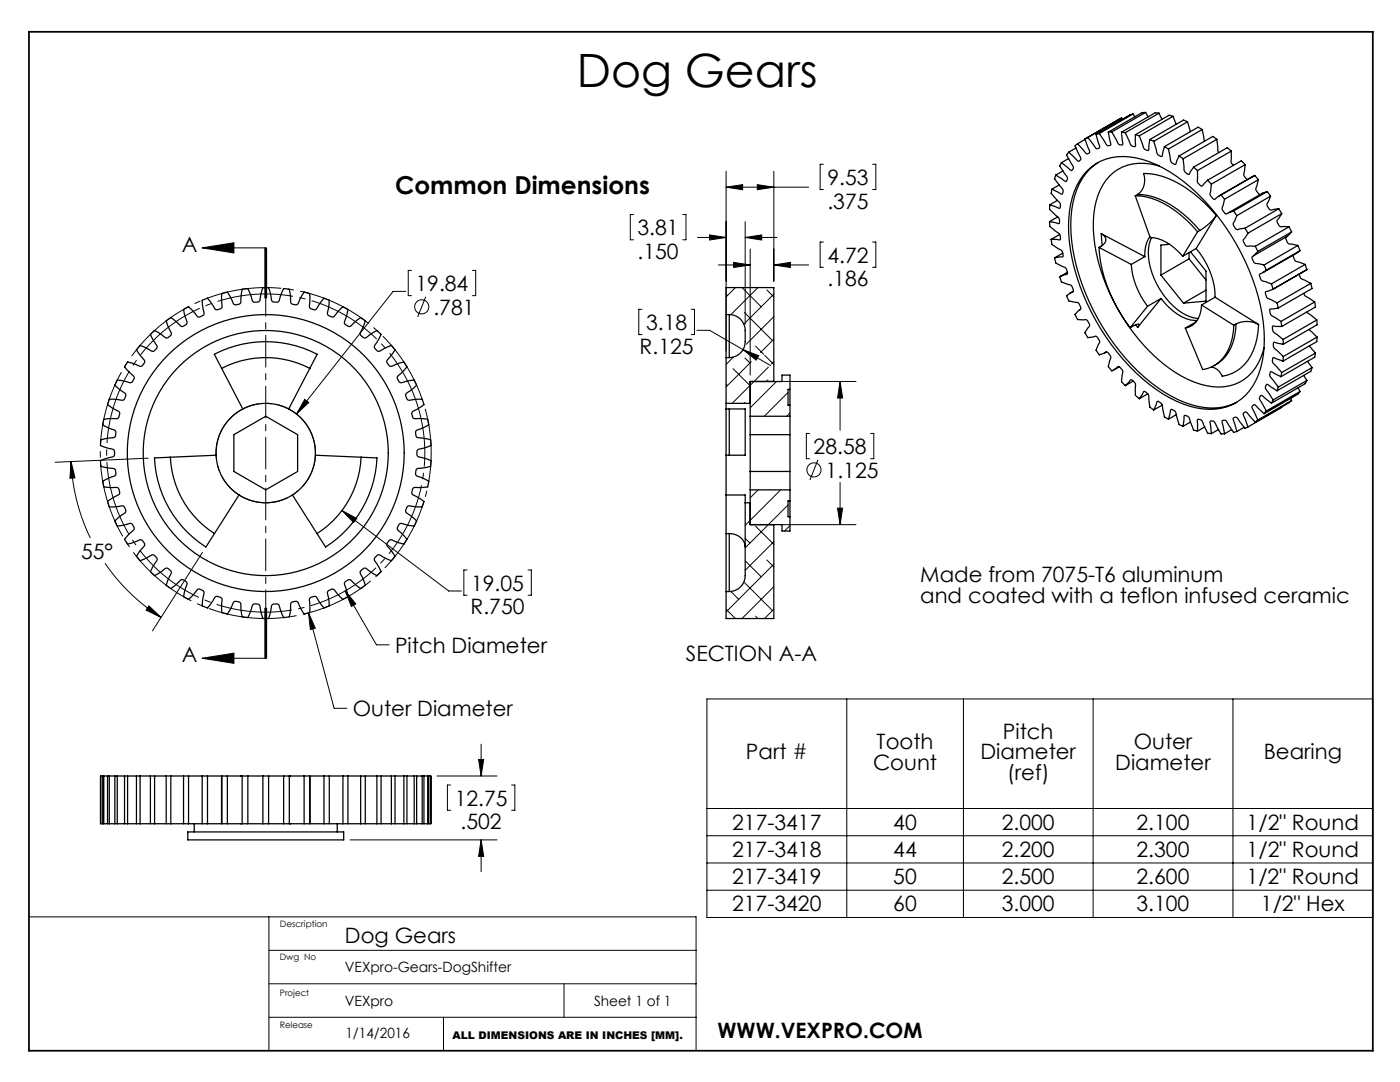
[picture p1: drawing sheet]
<svg xmlns="http://www.w3.org/2000/svg" width="279mm" height="216mm" viewBox="0 0 279 216" stroke-linecap="round" stroke-linejoin="round" font-family="sans-serif">
<g fill="none" stroke="#000" stroke-width=".2">
<path d="M144.9 37.3l3.3-.5v1.1zM144.9 34.2v35.9M144.9 37.3h16.5M151.1 36.8l3.3 .5-3.3 .6zM154.4 34.2v21.9M164.3 32.8h-.6v5h.6M174.1 32.8h.7v5h-.7M40.3 49.5l6.4-1.1v2.1zM40.3 49.5h12.7v10M52.9 49.5v10M53.2 49.5v10M81 58.1h-2.5l-19.3 24.5"/>
<path d="M82.1 54h-.6v5h.6M85 59.2l-1.6 4M94.3 54h.6v5h-.6M126.4 42.8h-.6v5.1h.6M136.3 42.8h.6v5.1h-.6M139.2 47.4h5.7M141.6 46.9l3.3 .5-3.3 .5zM143.4 52.9h6.3M144.9 58.7l.3 .3M146.4 52.4l3.3 .5-3.3 .5zM146.8 57.4l-1.9 1.8M148.1 57.4l3.8 3.8"/>
<path d="M148.7 47.4l3.3-.5v1zM148.7 44.2v20.5M148.7 47.4h6.4M149.7 49.7v25.1M151.3 57.4l-5.4 5.4M153 57.8l1.4 1.4M154.4 58.7l-5.9 6M154.4 52.9l3.3-.5v1zM154.4 52.9h7M164.3 48.3h-.6v5h.6M174.1 48.3h.7v5h-.7M60.8 79.7l.8 .6-2.4 2.3z"/>
<path d="M128.1 61.7h-.6v5.1h.6M138 61.7h.6v5.1h-.6M139.1 65.9h2.5l12.2 7M144.9 76.7l.3 .2M146.3 73.6l3.4 3.4M146.4 71.2l-1.5 1.5M148.3 69.8l3.1 1.2-.5 .9zM148.5 62.3l5.7 5.7M148.7 71.4l1 1M149.9 72.2l-5 5M150.8 69.1l1.6 1.6M152.6 70.9l1.8 1.8"/>
<path d="M153 75.8l.3 .3M153.3 73.3l-7.2 7.2M154.4 63.2l-5.5 5.5M154.4 67.7l-2.6 2.6M154.4 72.2l-.4 .4M155 76.1l-5.3 5.3M155.7 76.1h15.1M156.2 74.8l-.1 .2M157.3 78.3l-4.8 4.8M167.7 76.1l.5 3.3h-1.1zM167.7 76.1v9.7M14.2 92.1l.8 3.2-1 .1z"/>
<path d="M14.2 92.1a38.9 38.9 0 0 0 3.8 15.3M29.6 91.4l-18.6 .8M148.5 80.3l.2 .2M151.3 97.7l-1.6 1.6M155.8 97.7l-7.1 7.1M157.7 82.4l-.7 .7M161.6 86.5h-.7v5h.7M163.2 91.7l-1.6 4.1M167.7 96.3v8.4M173.7 86.5h.7v5h-.7M21 112.4a38.9 38.9 0 0 0 11.1 10.8M40.4 110.2l-10 15.7"/>
<path d="M68.2 101.9l21.3 16h2.6M68.2 101.9l3 1.6-.6 .8zM68.9 117.9l2.1 2.6-.9 .5zM68.9 117.9l6.2 10.8h2.6M93.2 113.7h-.6v5.1h.6M105.4 113.7h.6v5.1h-.6M145.9 118l1.5 1.6M148.5 116.2l5.7 5.6M148.7 111.9l3.2 3.2M148.7 107.4l1 1M148.7 100.3h.1M150.8 105l3.6 3.6"/>
<path d="M153 111.7l1.4 1.4M154.4 108.1l-5.7 5.7M154.4 112.6l-9.5 9.5M154.4 117.1l-6.3 6.3M155.7 104.7h15.1M157.3 100.8l-8.6 8.5M157.7 104.9l-1.1 1.1M167.1 101.4h1.1l-.5 3.3zM29.7 120.9l2.4 2.3-3-1.5zM40.3 131.3l6.4-1v2.1zM52.9 121.3v10M53 121.3v10h-12.7"/>
<path d="M53.2 121.3v10zM61.6 122.3l1.3 3.1-1 .2zM61.6 122.3l5.1 19h2.5M141.1 139.5h132.9v43.6h-132.9zM144.9 121.6l1.9 1.8M150.8 123l.5 .4M154.4 121.6l-1.8 1.8M169 139.5v43.6M192.3 139.5v43.6M218.2 139.5v43.6M246.1 139.5v43.6M87.2 154.8h12"/>
<path d="M89.9 156.6h-.6v5.1h.6M95.5 151.5h1l-.5 3.3zM96 148.5v6.3M102.1 156.6h.6v5.1h-.6M69.9 167.6h29.3M96 167.6v6.3M96 167.6l.5 3.3h-1zM141.1 161.3h132.9M141.1 166.8h132.9M141.1 172.2h132.9M141.1 177.6h132.9M5.8 182.9h133.1v26.8"/>
<path d="M53.7 182.9v26.8M53.7 196.3h85.2M53.7 189.6h85.2M112.6 196.3v6.7M53.7 203h85.2M88.5 203v6.7"/>
<circle cx="84.2" cy="61.2" r="1.41"/>
<circle cx="162.4" cy="93.8" r="1.41"/>
</g>
<path d="M84.6 80.7a33 33 0 0 0-55.3-13.2 33 33 0 0 0 15.2 54.8 33 33 0 0 0 40.6-39.9l-.5-1.7" fill="none" stroke="#000" stroke-width=".2" stroke-dasharray="15.2 1.3 1.3 1.3" stroke-dashoffset="-.9" stroke-linecap="butt"/>
<path d="M83.4 81.1a31.7 31.7 0 0 0-53.2-12.8 31.7 31.7 0 0 0 14.6 52.8 31.7 31.7 0 0 0 39-38.4l-.4-1.6" fill="none" stroke="#000" stroke-width=".2" stroke-dasharray="15.2 1.3 1.3 1.3" stroke-dashoffset="3.1" stroke-linecap="butt"/>
<path d="M62.5 87.5a9.9 9.9 0 0 0-16.5-4.1 9.9 9.9 0 0 0 4.2 16.5 9.9 9.9 0 0 0 12.5-11.5l-.2-.9" fill="none" stroke="#000" stroke-width=".2" stroke-dasharray="15.2 1.3 1.3 1.3" stroke-dashoffset="5" stroke-linecap="butt"/>
<path d="M53 49.5v81.8" fill="none" stroke="#000" stroke-width=".2" stroke-dasharray="6.3 1.3 1.3 1.3" stroke-dashoffset="2.9"/>
<path d="M5.8 6.3h268.2v203.4h-268.2z" fill="none" stroke="#000" stroke-width=".35"/>
<g fill="#000">
<path d="M40.3 49.5l6.4-1.1v2.1zM40.3 131.3l6.4-1v2.1z"/>
<path d="M14.2 92.1l.8 3.2-1 .1zM29.7 120.9l2.4 2.3-3-1.5zM68.2 101.9l2.4 2.4 .6-.8zM167.7 76.1l.5 3.3h-1.1zM167.1 101.4h1.1l-.5 3.3zM148.3 69.8l2.6 2.1 .5-.9zM146.4 52.4l3.3 .5-3.3 .5zM154.4 52.9l3.3-.5v1zM144.9 37.3l3.3-.5v1.1zM151.1 36.8l3.3 .5-3.3 .6zM141.6 46.9l3.3 .5-3.3 .5zM148.7 47.4l3.3-.5v1zM96 167.6l.5 3.3h-1zM95.5 151.5h1l-.5 3.3z"/>
<path d="M61.6 122.3l.3 3.3 1-.2zM68.9 117.9l1.2 3.1 .9-.5zM60.8 79.7l-1.6 2.9 2.4-2.3z"/>
</g>
<g fill="none" stroke="#000" stroke-width=".25">
<path d="M209.9 37.8l-.1 .8 1.1 1.3a1.16 1.16 0 0 1 .6 1.7l-2-.7M210.7 34.9l-.2 .8 1.6 2.2-.1 .8a.7 .7 0 0 1-.8-.4l-1.3-.5M211 40l-1.5 .9M211.4 36.9l-1.5 .9M211.8 32.5l-.3 .6 1.2 1.8a.78 .78 0 0 1 0 1.3l-2-1.3M212.1 34.1l-1.4 .8M213.3 31.6l-1.5 .9M213.3 30.4l-.4 .5 1.3 2.5-.3 .6a1 1 0 0 1-.8-.6l-1.3-.9M214.7 29.5l-1.4 .9M215.1 28.7l-.6 .4 1.2 2.3v.4l-.2 .2-.2 .2-.3-.1-1.7-1.7M216.5 27.7l.9 2.4-.1 .4-.3 .2-.3-.1-1.6-1.9M216.5 27.8l-1.4 .9"/>
<path d="M217 34.1a10.7 10.7 0 0 1 11.1-2.3 30.5 30.5 0 0 1 14.5 10.8 43.7 43.7 0 0 1 9.7 23.5 17.8 17.8 0 0 1-2.9 11.9 10.1 10.1 0 0 1-10.6 3.4 27 27 0 0 1-13.3-8.2 44.3 44.3 0 0 1-12.2-26.4 17.8 17.8 0 0 1 2.9-11.9zM217.1 27.4l-.6 .3M218.7 26.8l.8 2.4-.2 .4-.4 .1-.3-.2-1.5-2.1M219.2 32.4a12.3 12.3 0 0 0-5.3 9.5 36 36 0 0 0 4.4 20.2 40.8 40.8 0 0 0 15.6 17 14.9 14.9 0 0 0 11.4 1.8l1.5-.6M219.4 26.6l-.7 .2M221.2 26.4l.5 2.3-.2 .3-.4 .1-.3-.3-1.4-2.2M221.9 26.3l-.7 .1M221.9 26.3l1.2 2.3 .3 .3h.6a.92 .92 0 0 0-.1-1l-.1-1.5M223.8 26.4l.8 .1M223.8 23.5l-7.3 4.2M223.8 23.5l-6.7 3.9M223.8 23.5l.2 .3"/>
<path d="M224.6 26.5l.9 1.9a.83 .83 0 0 0 1.1 .8v-2.3M226.1 22.8l-.6 .1-6.8 3.9M226.1 22.8l-6.7 3.8M226.1 22.8l.4 .5M226.6 39.1a14.5 14.5 0 0 1 9.1 3.9l3.3 3.2M226.6 39.1l2.9 8.3a9.1 9.1 0 0 1 6.5 3.7M226.6 26.9l.8 .2M227 38.8a3.6 3.6 0 0 0 1.2-4.2 16.1 16.1 0 0 1 9.8 3.8 30.9 30.9 0 0 1 4.7 4.6M227 38.8a14.5 14.5 0 0 1 9.1 3.9l3.4 3.3M227 38.8l-.4 .3M227.4 27.1l.7 2a.94 .94 0 0 0 1.1 .9l.3-2.2M228.6 22.4l-.7 .1-6.7 3.9"/>
<path d="M228.6 22.4l-6.7 3.9M228.6 22.4l.5 .9M229.5 27.8l.8 .4M230.3 28.2l.4 1.6a1.2 1.2 0 0 0 1.2 1.4l.5-1.9M231.3 22.6l-.7-.1-6.8 3.9M231.3 22.6l-6.7 3.9M231.3 22.6l.6 1.2M231.3 33.1a9.4 9.4 0 0 0-10.5 2.8 15.7 15.7 0 0 0-2.5 11.3 39 39 0 0 0 16.2 27.1 14.9 14.9 0 0 0 10.9 2.7 9.5 9.5 0 0 0 6.9-7.6M232.4 29.3l.8 .4M233.2 29.7l.3 1.6a1.13 1.13 0 0 0 1.2 1.4l.6-1.6M234.1 23.2l-.8-.2-6.7 3.9M234.1 23.2l-6.7 3.9"/>
<path d="M234.1 23.2l.6 1.6M235.3 31.1l.8 .6M236.1 31.7l.2 1.5a1.18 1.18 0 0 0 1 1.6l.9-1.4M237 24.3l.5 2M237 24.3l-.8-.3-6.7 3.8M237 24.3l-6.7 3.9M238.2 33.4l.8 .6M239 34v1.5a1.2 1.2 0 0 0 .9 1.6l1.1-1.1M239.9 25.8l.5 2.4M239.9 25.8l-.8-.4-6.7 3.9M239.9 25.8l-6.7 3.9M241 36l.8 .7"/>
<path d="M241.8 36.7l-.2 1.4a1.18 1.18 0 0 0 .8 1.7l1.3-.9 .7 .9M242.8 27.8l.2 2.2 .2 .4M242.8 27.8l-.8-.6-6.7 3.9M242.8 27.8l-6.7 3.9M244.4 39.8l-.3 1.2a1.13 1.13 0 0 0 .7 1.7l1.4-.6M245.7 30.2v1.7a.94 .94 0 0 0 .5 1.1M245.7 30.2l-.8-.7-6.7 3.9M245.7 30.2l-6.7 3.8M248.5 32.9l-.1 1.3a1.24 1.24 0 0 0 .5 1.6M248.5 32.9l-.8-.8-6.7 3.9M248.5 32.9l-6.7 3.8M250.4 35l.7 .9"/>
<path d="M250.4 35l-7.1 4.1M250.4 35l-.4 .2M251.1 35.9l-.3 1.2a1.14 1.14 0 0 0 .7 1.7M251.1 35.9l-6.7 3.9M252.9 38.2l-1 .3-6.7 3.9M252.9 38.2l.7 .9M252.9 38.2l-6.7 3.9M253.6 39.1l-.5 1.1a1.06 1.06 0 0 0 .6 1.7l1.5-.2M253.6 39.1l-6.8 3.9M209.5 44.2v1l1.2 1a1.16 1.16 0 0 1 .8 1.7l-1.7-.1M209.5 40.9v.9l1.1 1.1a1.24 1.24 0 0 1 .8 1.7l-1.9-.4M209.8 47.8l.1 1 1.3 .8a1.19 1.19 0 0 1 .8 1.7l-1.5 .2"/>
<path d="M210.5 51.5l.2 1 1.2 .6a1.19 1.19 0 0 1 1 1.6l-1.4 .5 .3 1.1 1.3 .4a1.16 1.16 0 0 1 1.1 1.5l-1.3 .8 .4 1 1.2 .3a1.1 1.1 0 0 1 1.2 1.4l-1.2 1 .6 1.1h1.1a.71 .71 0 0 1 1 .5l.2 .4a.59 .59 0 0 1-.3 .8l-.6 .9 .2 .4 .4 .6 1.1-.2a.62 .62 0 0 1 1 .4l.3 .7-.8 1.6 .7 .9 1-.3a.54 .54 0 0 1 .5-.3 .54 .54 0 0 1 .5 .5 .87 .87 0 0 1 .1 1.2l-.3 1.3 .7 .8 1.2-.9a1.29 1.29 0 0 1 .8 1.7l-.1 1.4 .8 .7M211.1 43.3l-1.6 .9M211.5 46.8l-1.7 1M212.1 50.5l-1.6 1M213 54.3l-1.4 .9M214.2 58.1l-.7 .4M219.3 49.4a29.4 29.4 0 0 0 6.2 16M219.3 49.4l6.5 3.4M219.8 46.6a1.29 1.29 0 0 1 .9 1.3 1.29 1.29 0 0 1-.9 1.2l-.5 .3M219.8 46.6l.2 2.4M219.8 46.6l8.7 4.6M225.8 52.8a15.4 15.4 0 0 0 3.2 8.3"/>
<path d="M228.5 51.2l-2.7 1.6M229.5 47.2a5.9 5.9 0 0 0-1 4M229.8 47.4a10.7 10.7 0 0 0 1 9.2 12.8 12.8 0 0 0 7.4 6.8l.9 .1M231.7 54.9l4.5 5.6M231.7 59.6a9.9 9.9 0 0 0 6.8 4.4l.4-.1M231.7 59.6l-4.7 5.7M231.7 59.6l-2.7 1.5M233.4 48.7l-1.7 .2v6M237.3 51.7l-5.6 3.2M237.3 50.4v1.3M237.3 51.7l3.4 4.2M237.6 50.2l3.1 3.9v6l-4.5 .4"/>
<path d="M238.7 49.6a15.4 15.4 0 0 1 3.8 9.7M238.7 49.6l-2.7 1.5M239 46.2l-3 4.9M239.5 46l-.5 .2M240.7 57.9l-4.5 2.6M242.5 59.3l8.7 5.5M242.5 59.3l-2.7 1.6M242.7 43a10.8 10.8 0 0 1-3.2 3M242.7 43l-4 6.6M246.2 42.1l.6 .9M246.8 43l-.4 1.1a1.06 1.06 0 0 0 .5 1.7l1.6-.3M248.5 45.5l.6 1"/>
<path d="M249.1 46.5l-.6 1a.59 .59 0 0 0-.4 .7l.3 .6a.64 .64 0 0 0 1 .3h1.1M250.5 49.1l.5 1.1M251 50.2l-.7 .7a.51 .51 0 0 0-.4 .6l.2 .6a.75 .75 0 0 0 1 .5l1.2 .3M252.3 52.9l.4 1M252.7 53.9l-.8 .6a.45 .45 0 0 0-.6 .5l.5 .9 1.9 .8M253.7 56.7l.4 1-1.5 .5a1.25 1.25 0 0 0 1 1.6l1.3 .6M255.2 41.7l.6 .9M255.2 41.7l-6.7 3.8M255.8 42.6l-.6 1a.59 .59 0 0 0-.3 .7l.3 .6a.64 .64 0 0 0 .9 .3l1.2 .1M255.8 42.6l-6.7 3.9M256.8 47.2l-.2 .1a1.19 1.19 0 0 0 1.2 1.4l1.2 .3M257.3 45.3l.5 1"/>
<path d="M257.3 45.3l-6.8 3.8M257.8 46.3l-.9 .9-6.7 3.8M257.8 46.3l-6.8 3.9M258.1 50.9a1.21 1.21 0 0 0 1.2 1.4l1.2 .5M259 49l.4 1M259 49l-6.7 3.9M259.3 54.7l.2 .6 .3 .4 1.8 .8M259.4 50l-7.3 4.4M259.4 50l-6.7 3.9M260.2 58.5l.3 .6 1.9 1.2M260.5 52.8l.3 1M260.5 52.8l-6.8 3.9"/>
<path d="M260.8 53.8l-6.8 3.9M260.8 53.8h-.1M261.6 56.5l.2 1.1-6.7 3.9M261.6 56.5l-6.7 3.9M30 66.7l.8-.8 1.5 1a1.07 1.07 0 0 0 1.2 .5l.6-.5a1.07 1.07 0 0 0-.3-1.2l-.6-1.7 .4-.3 .5-.3 1.4 1a1.08 1.08 0 0 0 1 .7l.4-.2a.62 .62 0 0 0 .4-.6l-.7-2.6 1-.5 1.3 1.2a1.08 1.08 0 0 0 .9 .9l.4-.2a.62 .62 0 0 0 .5-.6l-.4-2.6 1.1-.4 1.1 1.4a1.07 1.07 0 0 0 .8 .9l.4-.1a.62 .62 0 0 0 .6-.5v-2.6l1.1-.3 .8 1.5a1.07 1.07 0 0 0 .7 1l.9-.1a1.07 1.07 0 0 0 .3-1.2l.2-1.8 .6-.1h.6l.6 1.6a1.08 1.08 0 0 0 .6 1.1h.4a.62 .62 0 0 0 .8-.4l.6-2.5h1.1l.5 1.7a1.07 1.07 0 0 0 .4 1.1l.4 .1a.62 .62 0 0 0 .8-.3l.9-2.4 1.1 .1 .3 1.8a1.07 1.07 0 0 0 .3 1.2l.4 .1a.62 .62 0 0 0 .8-.2l1.2-2.3 1.1 .3v1.7a1.08 1.08 0 0 0 .1 1.3l.5 .1a.62 .62 0 0 0 .8-.1l1.5-2.1 1 .4-.2 1.8a1.08 1.08 0 0 0 0 1.2l.4 .2a.62 .62 0 0 0 .8 0l1.7-1.9 1 .5-.4 1.7a1.08 1.08 0 0 0-.2 1.3l.4 .2a.62 .62 0 0 0 .8 .2l2-1.7 .9 .6-.6 1.7a1.08 1.08 0 0 0-.4 1.2l.7 .5a1.07 1.07 0 0 0 1.1-.5l1.5-1 .4 .4 .5 .4-.9 1.6a1.08 1.08 0 0 0-.5 1.1l.3 .3a.62 .62 0 0 0 .8 .4l2.3-1.2 .7 .9-1 1.4a1.08 1.08 0 0 0-.6 1.1l.5 .7a1.07 1.07 0 0 0 1.2-.3l1.7-.5 .3 .5 .3 .5-1.2 1.3a1.07 1.07 0 0 0-.7 1l.2 .4a.62 .62 0 0 0 .6 .5l2.6-.6 .4 1.1-1.3 1.1a1.08 1.08 0 0 0-.9 .9l.2 .4a.62 .62 0 0 0 .5 .6l2.7-.2 .3 1-1.4 1a1.08 1.08 0 0 0-1 .8l.2 .8a1.07 1.07 0 0 0 1.2 .2l1.8 .2 .1 .5 .1 .6-1.6 .8a1.07 1.07 0 0 0-1.1 .6l.1 .4a.62 .62 0 0 0 .4 .7l2.5 .5 .1 1.1-1.6 .6a1.08 1.08 0 0 0-1.2 .5v.8a1.07 1.07 0 0 0 1.2 .5l1.6 .6v.6l-.1 .5-1.7 .4a1.08 1.08 0 0 0-1.2 .4v.4a.62 .62 0 0 0 .2 .8l2.4 1-.2 1.2-1.8 .1a1.08 1.08 0 0 0-1.2 .2l-.1 .4a.62 .62 0 0 0 .1 .8l2.2 1.4-.3 1h-1.8a1.07 1.07 0 0 0-1.2 0l-.2 .4a.62 .62 0 0 0 0 .8l2 1.6-.4 1.1-1.8-.3a1.08 1.08 0 0 0-1.2-.1l-.2 .3a.62 .62 0 0 0-.1 .8l1.8 1.9-.6 1-1.7-.5a1.08 1.08 0 0 0-1.2-.3l-.3 .3a.62 .62 0 0 0-.1 .8l1.5 2.1-.7 .9-1.6-.7a1.07 1.07 0 0 0-1.2-.4l-.3 .3a.62 .62 0 0 0-.3 .7l1.4 2.3-.9 .8-1.5-.9a1.07 1.07 0 0 0-1.1-.6l-.3 .3a.62 .62 0 0 0-.4 .7l1 2.4-.9 .6-1.4-1a1.07 1.07 0 0 0-1-.7l-.4 .2a.62 .62 0 0 0-.5 .6l.7 2.6-1 .5-1.2-1.2a1.08 1.08 0 0 0-.9-.9l-.4 .2a.62 .62 0 0 0-.6 .6l.4 2.6-1 .4-1.1-1.4a1.08 1.08 0 0 0-.8-.9l-.4 .1a.62 .62 0 0 0-.7 .5l.1 2.6-1.1 .3-.9-1.5a1.08 1.08 0 0 0-.7-1h-.4a.62 .62 0 0 0-.7 .5l-.3 2.6-1.1 .1-.7-1.6a1.08 1.08 0 0 0-.5-1.1h-.5a.62 .62 0 0 0-.7 .4l-.6 2.5h-1.1l-.5-1.7a1.08 1.08 0 0 0-.4-1.1l-.5-.1a.62 .62 0 0 0-.7 .3l-.9 2.4-1.2-.1-.2-1.7a1.07 1.07 0 0 0-.3-1.3l-.4-.1a.62 .62 0 0 0-.8 .2l-1.2 2.3-1.1-.3-.1-1.7a1.08 1.08 0 0 0-.1-1.2l-.4-.2a.62 .62 0 0 0-.8 .1l-1.5 2.1-1.1-.4 .2-1.8a1.08 1.08 0 0 0 .1-1.2l-.4-.2a.62 .62 0 0 0-.8 0l-1.8 1.9-1-.5 .4-1.7a1.08 1.08 0 0 0 .2-1.3l-.7-.4a1.07 1.07 0 0 0-1 .7l-1.4 1-.5-.3-.4-.3 .6-1.7a1.07 1.07 0 0 0 .3-1.2l-.6-.5a1.07 1.07 0 0 0-1.2 .6l-1.5 .9-.4-.4-.4-.4 .8-1.6a1.08 1.08 0 0 0 .5-1.1l-.6-.6a1.08 1.08 0 0 0-1.1 .4l-1.6 .7-.4-.4-.4-.5 1-1.4a1.08 1.08 0 0 0 .7-1.1l-.3-.4a.62 .62 0 0 0-.7-.4l-2.4 .9-.6-1 1.1-1.3a1.08 1.08 0 0 0 .8-1l-.4-.7a1.08 1.08 0 0 0-1.3 .1l-1.7 .3-.2-.5-.3-.6 1.3-1.1a1.07 1.07 0 0 0 .9-.9l-.1-.4a.62 .62 0 0 0-.6-.6l-2.6 .2-.3-1 1.4-1a1.07 1.07 0 0 0 1-.8l-.1-.4a.62 .62 0 0 0-.5-.6l-2.6-.1-.2-1.2 1.6-.7a1.08 1.08 0 0 0 1-.7v-.4a.62 .62 0 0 0-.4-.7l-2.6-.5-.1-1.1 1.7-.6a1.07 1.07 0 0 0 1.1-.5l.1-.4a.62 .62 0 0 0-.3-.7l-2.6-.8 .1-1.1 1.7-.4a1.08 1.08 0 0 0 1.2-.3l.1-.5a.62 .62 0 0 0-.2-.8l-2.4-1 .2-1.1 1.8-.2a1.08 1.08 0 0 0 1.2-.2l.2-.8a1.07 1.07 0 0 0-1-.8l-1.4-1 .1-.5 .2-.5h1.8a1.08 1.08 0 0 0 1.2 0l.3-.8a1.07 1.07 0 0 0-.9-.9l-1.3-1.1 .3-.6 .2-.5 1.7 .3a1.08 1.08 0 0 0 1.3 .1l.2-.3a.62 .62 0 0 0 .1-.8l-1.8-1.9 .6-1 1.6 .5a1.07 1.07 0 0 0 1.3 .3l.2-.3a.62 .62 0 0 0 .2-.8l-1.6-2.1 .8-.9 1.6 .7a1.08 1.08 0 0 0 1.1 .5l.3-.4a.62 .62 0 0 0 .3-.7zM44.2 73.5a19 19 0 0 1 17.6 0M44.2 73.5l-1.4-2.8a22.2 22.2 0 0 1 20.5 0l-1.5 2.8M44.2 73.5l4.3 8.1M61.8 73.5l-4.2 8.1M144.9 62.8v8.6M144.9 62.8v-5.4h9.5v18.7M144.9 71.4v9.1"/>
<path d="M144.9 71.4h.6M144.9 62.8h.6M145.5 62.8a3.2 3.2 0 0 1 3.2 3.1 6.2 6.2 0 0 1-.3 3.7 3.2 3.2 0 0 1-2.9 1.8M145.5 62.8v8.6M157.7 77.7v3.2M157.7 77.7v-2.9h-1.6v1.3h-6.4v28.6h6.4v1.3h1.6v-2.9M157.7 77.7h-.4v3.2h.4M215.6 61.8l-.2 .1M220.8 70.2l-.4 .3M223.4 73.2l-1.1 .6M224.6 76.9l1-1.1a1.26 1.26 0 0 1 1 1.6v1.5l.8 .7M226.1 76l-1.5 .9"/>
<path d="M226.6 64.8l.4 .5M227 65.3l.3-.4-.1-.2-1.7 .7M227.4 79.6l.8-1.4a1.21 1.21 0 0 1 1.1 1.5l.2 1.5 .8 .6M229 61.1l-3.5 4.3M229.1 78.6l-1.7 1M238.7 64.2l-2.1 1.3M239.8 60.9a4.3 4.3 0 0 1-3.2 4.6M239.8 60.9l6.4 4M246.2 64.9a9.5 9.5 0 0 1-3.5 7.8l-1.7 .8-1 .3-3.4-8.3M246.7 64.6a4.8 4.8 0 0 1 4.5 .2M246.7 64.6a9.3 9.3 0 0 1-3.9 8.1l-.5 .3M246.7 64.6l-.5 .3"/>
<path d="M251.2 64.8a11.1 11.1 0 0 1-4.4 9.2l-.9 .5-2 .6a2.83 2.83 0 0 0-2.1-1.9M254.1 79.8l-.4 .7M254.9 78l-1.3-.8a.84 .84 0 0 0-.9-.5l-.1 .4a.8 .8 0 0 0 .3 .9l1.2 1.8M254.9 60.4l.2 1.1M255.1 77.2l-.2 .8M255.1 61.5l-1.6 .1a1.23 1.23 0 0 0 .9 1.7l1.2 .8M255.6 75.2l-1.2-.6a.7 .7 0 0 0-.9-.4l-.1 .8 1.7 2.2M255.6 64.1l.2 1M255.8 74.3l-.2 .9M255.8 65.1l-1.7-.1a1.18 1.18 0 0 0 .7 1.7l1.3 1M256.1 67.7v1M256.1 72.1l-2-.7a1.16 1.16 0 0 0 .6 1.7l1.1 1.2"/>
<path d="M256.1 68.7l-1.8-.4a.98 .98 0 0 0 .3 1.5l1.5 1.3M256.1 71.1v1M257.6 79.5l.2 .4M257.8 79.9l-7.3 4.3M257.8 79.9l-6.8 3.9M259 77.4l.4 .7M259.4 78.1l-.4 .6-6.7 3.8M259.4 78.1l-6.7 3.9M260.2 74.9l.6 1M260.8 75.9l-.3 .7-6.8 3.9M260.8 75.9l-6.7 3.9M260.8 62.2l2 1.6"/>
<path d="M260.9 72.1l.9 1.2M261.2 65.7l1.6 1.6M261.3 69l1.2 1.4M261.8 73.3l-.2 .8-6.7 3.9M261.8 73.3l-6.7 3.9M262.4 60.3l.1 1-6.7 3.8M262.4 60.3l-6.8 3.8M262.5 70.4l-.1 .9-6.8 3.9M262.5 70.4l-6.7 3.9M262.8 63.8v1l-6.7 3.9M262.8 63.8l-6.7 3.9M262.8 67.3v.9l-6.7 3.9"/>
<path d="M262.8 67.3l-6.7 3.8M34 91.2a19 19 0 0 0 8.8 15.3M34 91.2l-3.2 .2a22.2 22.2 0 0 0 10.3 17.7l1.7-2.6M43.1 90.8a9.9 9.9 0 0 0 4.6 8M43.1 90.8l-9.1 .4M46.7 86.7l6.3-3.6 6.4 3.6v7.4l-6.4 3.6-6.3-3.6zM47.7 98.8a9.9 9.9 0 0 0 10.7 0M47.7 98.8l-4.9 7.7M48.5 81.6a9.9 9.9 0 0 1 9.1 0M48.5 81.6a9.9 9.9 0 0 0-5.4 9.2M57.6 81.6a9.9 9.9 0 0 1 5.3 9.2M58.4 98.8l4.9 7.7"/>
<path d="M62.9 90.8a9.9 9.9 0 0 1-4.5 8M62.9 90.8l9.2 .4M72.1 91.2a19.1 19.1 0 0 1-8.8 15.3M72.1 91.2l3.1 .2a22.2 22.2 0 0 1-10.2 17.7l-1.7-2.6M144.9 98.8h3.8v1.5M144.9 90.8v8M144.9 81.6h3.8v9.2h-3.8M144.9 80.5v1.1M144.9 81.6v9.2M144.9 98.8v7.7M144.9 80.5h4.8M145.5 81.6v9.2"/>
<path d="M149.7 83.1h8M149.7 86.7h8M149.7 97.7h8M149.7 94.1h8M157.7 99.9v3.2M157.7 99.9h-.4v3.2h.4M157.7 80.9v19M230.3 81.8l.6-1.6a1.13 1.13 0 0 1 1.2 1.4l.3 1.6 .8 .4M231.9 80.8l-1.6 1M233.2 83.6l.4-1.8a.91 .91 0 0 1 1.2 .9l.5 2 .8 .4M234.8 82.7l-1.6 .9M236.1 85.1l.2-1.3a.64 .64 0 0 1 .2-.9l.3 .1a1.15 1.15 0 0 1 .8 1.2l.6 1.6 .8 .2"/>
<path d="M237.6 84.2l-1.5 .9M239 86v-1.4a.77 .77 0 0 1 .1-.9h.3a.82 .82 0 0 1 .7 .8l.9 1.9 .8 .1M240.4 85.2l-1.4 .8M241.8 86.5l-.2-1.5a.92 .92 0 0 1 0-1l.7 .1 1.4 2.5h.7M243.2 85.7l-1.4 .8M245.8 85.7l-1.4 .9M246.8 86.1l-.6 .2-1.4-2.2-.3-.3-.4 .1-.2 .3 .5 2.4M248.3 85.3l-1.5 .8M249.1 85.2l-.6 .3-1.6-2.1-.3-.2-.3 .1-.2 .4 .7 2.4M250.5 84.2l-1.6-1.9-.3-.1-.4 .2-.1 .4 1 2.4M251 83.8l-.5 .4M252.3 82.5l-1.8-1.7-.3-.1-.2 .3-.1 .5 1.1 2.3"/>
<path d="M252.7 82l-.4 .5M253.7 80.5l-1.2-1a1 1 0 0 0-.9-.6l-.3 .6 1.4 2.5M255.8 81.2l-6.7 4M144.9 106.5v11.5M144.9 118h.6M144.9 106.5h.6M145.5 106.5a2.96 2.96 0 0 1 3.2 2.6M145.5 106.5v11.5M148.7 100.3v14.6a3.2 3.2 0 0 1-3.2 3.1M148.7 100.3h1M154.4 104.7v18.7h-9.5v-5.4M20 154.8v9.6"/>
<path d="M20.4 154.8h-.3v9.6h.3M20.7 154.8h-.2v9.6h.2M20.7 154.8v9.6M20.7 154.8h.7M21.8 154.8h1.1M21.8 154.8h-.3v9.6h.3M21.8 154.8v9.6M23.4 154.8h1.4M23.4 154.8h-.5v9.6h.5M23.4 154.8v9.6M25.5 154.8h1.6M25.5 154.8h-.6v9.6h.6"/>
<path d="M25.5 154.8v9.6M28 154.8h1.9M28 154.8h-.8v9.6h.8M28 154.8v9.6M30.8 154.8h2.3M30.8 154.8h-.8v9.6h.8M30.8 154.8v9.6M34.1 154.8h2.4M34.1 154.8h-.9v9.6h.9M34.1 154.8v9.6M37.6 154.8h2.7M37.6 154.8h-1v9.6h1"/>
<path d="M37.6 154.8v9.6M41.4 154.8h2.7M41.4 154.8h-1.1v9.6h1.1M41.4 154.8v9.6M44.2 154.8v9.6M45.4 154.8h2.9M45.4 154.8h-1.1v9.6h1.1M45.4 154.8v9.6M48.3 154.8h1.2M48.3 154.8v9.6M49.5 154.8h3M49.5 154.8v9.6"/>
<path d="M52.5 154.8h1.1M52.5 154.8v9.6M53.6 154.8h3M53.6 154.8v9.6M56.6 154.8h1.1M56.6 154.8v9.6M57.7 154.8h3M57.7 154.8v9.6M60.7 154.8h1.1v9.6h-1.1M60.7 154.8v9.6M61.9 154.8v9.6M61.9 154.8h2.8"/>
<path d="M64.7 154.8h1v9.6h-1M64.7 154.8v9.6M65.8 154.8h2.6M68.4 154.8h1v9.6h-1M68.4 154.8v9.6M69.5 154.8h2.5M72 154.8h.9v9.6h-.9M72 154.8v9.6M73 154.8h2.2M75.2 154.8h.9v9.6h-.9M75.2 154.8v9.6M76.1 154.8h2"/>
<path d="M78.1 154.8h.7v9.6h-.7M78.1 154.8v9.6M78.9 154.8h1.7M80.6 154.8h.6v9.6h-.6M80.6 154.8v9.6M81.3 154.8h1.4M82.7 154.8h.4v9.6h-.4M82.7 154.8v9.6M83.2 154.8h1.1M84.3 154.8h.3v9.6h-.3M84.3 154.8v9.6M84.7 154.8h.7"/>
<path d="M85.4 154.8h.2v9.6h-.2M85.4 154.8v9.6M85.7 154.8h.2v9.6h-.2M86 154.8v9.6M20.7 164.4h.7M21.8 164.4h1.1M23.4 164.4h1.4M25.5 164.4h1.6M28 164.4h1.9M30.8 164.4h2.3M34.1 164.4h2.4M37.5 166h31.1v1.6h-31.1z"/>
<path d="M37.6 164.4h2.7M38.8 164.4v1.6M41.4 164.4h2.7M45.4 164.4h2.9M48.3 164.4h1.2M49.5 164.4h3M52.5 164.4h1.1M53.6 164.4h3M56.6 164.4h1.1M57.7 164.4h3M61.9 164.4h2.8M65.8 164.4h2.6"/>
<path d="M67.3 164.4v1.6M69.5 164.4h2.5M73 164.4h2.2M76.1 164.4h2M78.9 164.4h1.7M81.3 164.4h1.4M83.2 164.4h1.1M84.7 164.4h.7"/>
<circle cx="53" cy="90.4" r="24.5"/>
<circle cx="53" cy="90.4" r="27.6"/>
</g>
<text font-size="9.2" x="115.1" y="17.4">Dog Gears</text>
<text font-size="4.9" x="78.8" y="38.6">Common Dimensions</text>
<g font-size="4.2">
<text x="165.1" y="36.9">9.53</text>
<text x="165.1" y="41.6">.375</text>
<text x="127.2" y="46.9">3.81</text>
<text x="36.3" y="50.2">A</text>
<text x="127.2" y="51.7">.150</text>
<text x="165.1" y="52.4">4.72</text>
<text x="82.9" y="58.1">19.84</text>
<text x="165.1" y="57.2">.186</text>
<text x="86.5" y="62.8">.781</text>
<text x="128.9" y="65.8">3.18</text>
<text x="127.6" y="70.6">R.125</text>
<text x="162.4" y="90.6">28.58</text>
<text x="164.8" y="95.4">1.125</text>
<text x="16.2" y="111.5">55°</text>
<text x="94" y="117.9">19.05</text>
<text x="183.7" y="116.2">Made from 7075-T6 aluminum</text>
<text x="93.9" y="122.6">R.750</text>
<text x="183.7" y="120.4">and coated with a teflon infused ceramic</text>
<text x="78.8" y="130.3">Pitch Diameter</text>
<text x="136.9" y="131.8">SECTION A-A</text>
<text x="36.3" y="132.1">A</text>
<text x="70.4" y="142.9">Outer Diameter</text>
<text x="175" y="149.5">Tooth</text>
<text x="200.2" y="147.4">Pitch</text>
<text x="226.3" y="149.5">Outer</text>
<text x="148.9" y="151.5">Part #</text>
<text x="174.2" y="153.6">Count</text>
<text x="195.7" y="151.5">Diameter</text>
<text x="201" y="155.6">(ref)</text>
<text x="222.6" y="153.6">Diameter</text>
<text x="252.2" y="151.5">Bearing</text>
<text x="90.7" y="160.8">12.75</text>
<text x="91.9" y="165.5">.502</text>
<text x="146.1" y="165.6">217-3417</text>
<text x="178.3" y="165.6">40</text>
<text x="199.9" y="165.6">2.000</text>
<text x="226.8" y="165.6">2.100</text>
<text x="248.8" y="165.6">1/2&quot; Round</text>
<text x="146.1" y="171">217-3418</text>
<text x="178.3" y="171">44</text>
<text x="199.9" y="171">2.200</text>
<text x="226.8" y="171">2.300</text>
<text x="248.8" y="171">1/2&quot; Round</text>
<text x="146.1" y="176.4">217-3419</text>
<text x="178.3" y="176.4">50</text>
<text x="199.9" y="176.4">2.500</text>
<text x="226.8" y="176.4">2.600</text>
<text x="248.8" y="176.4">1/2&quot; Round</text>
<text x="146.1" y="181.9">217-3420</text>
<text x="178.3" y="181.9">60</text>
<text x="199.9" y="181.9">3.000</text>
<text x="226.8" y="181.9">3.100</text>
<text x="251.7" y="181.9">1/2&quot; Hex</text>
<text x="68.8" y="188.2">Dog Gears</text>
<text x="143.2" y="207.1">WWW.VEXPRO.COM</text>
</g>
<g font-size="2.8">
<text x="68.8" y="193.9">VEXpro-Gears-DogShifter</text>
<text x="68.8" y="200.7">VEXpro</text>
<text x="118.5" y="200.7">Sheet 1 of 1</text>
<text x="68.9" y="207.1">1/14/2016</text>
</g>
<text font-size="2.1" x="90.3" y="207.2">ALL DIMENSIONS ARE IN INCHES [MM].</text>
<g font-size="1.8">
<text x="55.8" y="185">Description</text>
<text x="55.8" y="191.6">Dwg No</text>
<text x="55.9" y="198.7">Project</text>
<text x="55.9" y="205.2">Release</text>
</g>
</svg>
